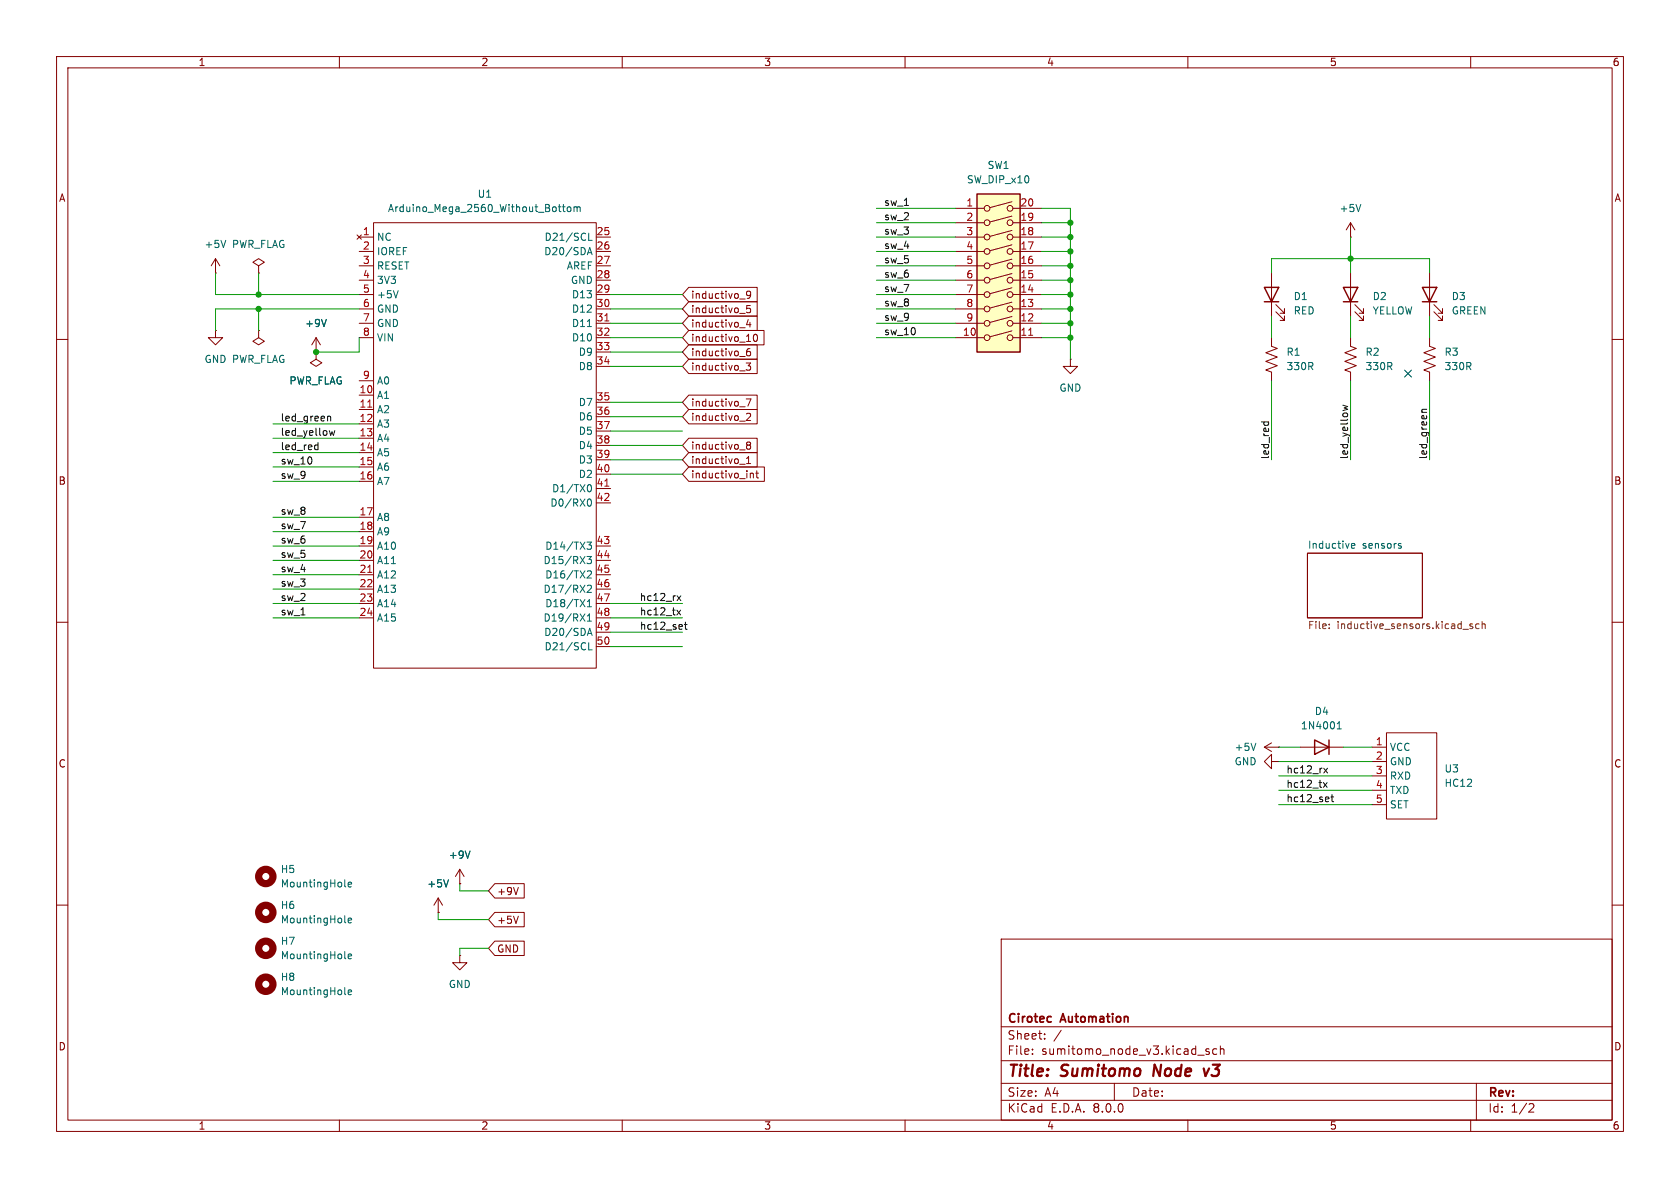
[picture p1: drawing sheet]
<svg xmlns="http://www.w3.org/2000/svg" width="297mm" height="210mm" viewBox="0 0 297 210" stroke-linecap="round" stroke-linejoin="round" font-family="sans-serif">
<g fill="none" stroke="#840000" stroke-width=".18">
<path d="M10 10h277v190h-277zM12 12h273v186h-273zM60 10v2M110 10v2M160 10v2M210 10v2M260 10v2M66 39.4h39.4v78.7h-39.4zM238.8 39.4v2.5M238.8 39.4l.7 1.2M238.8 39.4l-.8 1.2M10 60h2"/>
<path d="M38.1 58.4v1.3h1.3l-1.3 1.3-1.3-1.3h1.3M38.1 58.4h.1M38.1 48.3h.1M38.1 45.7l-.8 1.3M38.1 45.7v2.6M38.1 45.7l.8 1.3M45.7 47l1-.6-1-.7-1 .7 1 .6v1.3M45.7 48.3h.1M45.7 58.4v1.3l-1 .6 1 .7 1-.7-1-.6M45.7 58.4h.1M55.9 59.7l.7 1.3M55.9 59.7v2.5"/>
<path d="M55.9 59.7l-.8 1.3M63.1 41.5l.8 .8M63.5 41.9h2.5M63.5 44.5h2.5M63.5 47h2.5M63.5 49.5h2.5M63.5 52.1h2.5M63.5 54.6h2.5M63.5 57.2h2.5M63.5 59.7h2.5M63.9 41.5l-.8 .8M105.4 41.9h2.5"/>
<path d="M105.4 44.5h2.5M105.4 47h2.5M105.4 49.5h2.5M105.4 52.1h2.5M105.4 54.6h2.5M105.4 57.2h2.5M105.4 59.7h2.5M224.8 59.7v1.5l1 .4-2 .8 2 .7-2 .8 2 .7-2 .8 1 .4v1.5M224.8 48.3v7.6M225.6 55.1l1.5 1.5v-.7v.7h-.8M225.6 53.8l1.5 1.6v-.8v.8h-.8M238.8 59.7v1.5l1 .4-2.1 .8 2.1 .7-2.1 .8 2.1 .7-2.1 .8 1.1 .4v1.5"/>
<path d="M238.8 41.9h.1M238.8 48.3v7.6M239.5 55.1l1.5 1.5v-.7v.7h-.7M239.5 53.8l1.5 1.6v-.8v.8h-.7M252.7 59.7v1.5l1 .4-2 .8 2 .7-2 .8 2 .7-2 .8 1 .4v1.5M252.7 48.3v7.6M253.5 55.1l1.5 1.5v-.7v.7h-.7M253.5 53.8l1.5 1.6v-.8v.8h-.7M285 60h2M55.9 62.2h.1M55.9 62.2v1.3l-1 .6 1 .7 1-.7-1-.6M63.5 69.9h2.5"/>
<path d="M63.5 72.4h2.5M63.5 74.9h2.5M63.5 77.5h2.5M63.5 67.3h2.5M105.4 62.2h2.5M105.4 64.8h2.5M105.4 71.1h2.5M105.4 73.7h2.5M105.4 76.2h2.5M105.4 78.7h2.5M189.2 63.5v1.3h1.3l-1.3 1.2-1.2-1.2h1.2M189.2 63.5h.1"/>
<path d="M63.5 80h2.5M63.5 82.6h2.5M63.5 85.1h2.5M63.5 91.4h2.5M63.5 94h2.5M63.5 96.5h2.5M63.5 99.1h2.5M105.4 96.5h2.5M105.4 99.1h2.5M105.4 81.3h2.5M105.4 83.8h2.5M105.4 86.4h2.5"/>
<path d="M105.4 88.9h2.5M231.1 97.8h20.4v11.4h-20.4zM10 110h2M63.5 101.6h2.5M63.5 104.1h2.5M63.5 106.7h2.5M63.5 109.2h2.5M105.4 101.6h2.5M105.4 104.1h2.5M105.4 106.7h2.5M105.4 109.2h2.5M105.4 111.8h2.5"/>
<path d="M105.4 114.3h2.5M285 110h2M223.5 132.1h2.6M223.5 132.1l1.3 .7M224.8 134.6v-1.2l-1.3 1.2 1.3 1.3v-1.3h1.3M224.8 131.3l-1.3 .8M226.1 132.1h.1M226.1 134.6h.1M229.9 132.1h7.6M242.6 132.1h2.5M242.6 134.6h2.5M242.6 137.2h2.5"/>
<path d="M242.6 139.7h2.5M245.1 129.5h8.9v15.3h-8.9zM10 160h2M77.5 158.8l-.8 1.2M77.5 158.8v2.5M77.5 158.8l.7 1.2M81.3 156.2h.1M81.3 153.7l.7 1.2M81.3 153.7v2.5M81.3 153.7l-.8 1.2M242.6 142.2h2.5M285 160h2"/>
<path d="M77.5 161.3h.1M81.3 168.9v1.3h-1.3l1.3 1.3 1.2-1.3h-1.2M81.3 168.9h.1M177 166h108v32h-108zM60 198v2M110 198v2M160 198v2M177 194.5h108M177 191.5h108M177 187.5h108M177 181.5h108M182.5 186.3v.1"/>
<path d="M182.5 185.5v.1M184.7 183.6v.1M184.7 182.8v.1M187.6 182.1l-1.3 2M197 191.5v3M210 198v2M211.7 186.5h1.2M213.7 185.5l-.3-.1-.2 .2v.2l.5 .2v.3h-.5M215.1 185.5l-.4-.1-.3 .3v.4l.1 .2h.6M215.7 185.5l.3-.1 .3 .1 .1 .9M215.7 184.9v1.5M260 198v2"/>
<path d="M261 191.5v6.5M270.5 195.1l.5 .1 .2 .3-1 1.1h1"/>
</g>
<path d="M204.1 188.2l-.2 2M212.8 188.9l.3 1.3 .7-1.3" fill="none" stroke="#840000" stroke-width=".4"/>
<g fill="none" stroke="#006464" stroke-width=".18">
<path d="M98.7 36.6h.5M98.9 37.3l.3 .1M99.4 36.6h.5M99.6 36.1v1.1l.3 .2M100.3 36.7l.2-.1 .4 .1v.5l-.1 .1-.3 .1-.2-.1zM101.5 36.7l.3-.1 .2 .1M101.5 36.6v.8M102 36.7l.2-.1h.3l.1 .8M102 36.7v.7M240.6 36.1l-.4 1.3M39.9 42.5l-.4 1.3M57.7 56.5l-.4 1.2"/>
<path d="M70.4 51.4l-.4 1.2M103.8 45l.5-1.2 .4 1.2M103.8 57.7h.8M104 44.7h.6M104.1 41.2v1.3h.6M103.8 95.8h.8l-.5 .5 .4 .1v.6l-.2 .1-.5-.1M103.8 98.4h.8l-.5 .5 .4 .1v.5l-.2 .1-.5-.1M103.9 88.5l.2-.3a.68 .68 0 0 1 .5 .6 .68 .68 0 0 1-.5 .7l-.2-.3M104 85.7h.1a.68 .68 0 0 1 .5 .6 .68 .68 0 0 1-.5 .6h-.1M238.9 96.5l.6-.1v-.3h-.4l-.2 .1 .1 .7h.5M247.6 96.5l.2 .2-.2 .2M247.6 96.1h.1"/>
<path d="M103.8 101l.5-.1 .3 .4-.8 .9h.8M103.8 103.6l.5-.2 .3 .4-.8 .9h.8M103.8 107.3h.8M103.8 106.4l.4-.4v1.3M103.8 108.9l.4-.4v1.3M103.8 109.8h.8M103.8 112.3l.5-1.2 .4 1.2M104 112h.6M104.1 113.6v1.3h.6M222 131.4l-.4 1.3M236.4 128.8h.7M236.4 127.9l.4-.3v1.2"/>
<path d="M60.9 156.6l.2 .2M61.6 156.4l.6-.2-.1-.2-.4-.1-.1 .2v.6h.5M79.3 155.5l-.4 1.3M83.1 150.4l-.4 1.3M60.9 163l.2 .1M60.9 175.7l.2 .1M60.9 169.3l.2 .2M61.6 162.7l.6-.1-.1-.2-.4-.1-.1 .2v.6h.5M61.6 169.1l.6-.2-.1-.2-.4-.1-.1 .2v.6h.5M61.6 175.4l.6-.1-.1-.2-.4-.1-.1 .2v.6h.5"/>
</g>
<path d="M235 111v.1M235 110.3v.2M258.6 111.2h1M260.3 110.3h-.3l-.2 .2 .1 .1 .4 .2v.3h-.5M261.5 110.3h-.4l-.2 .2 .1 .6h.5M262 110.4l.2-.1h.3l.1 .8M262 109.9v1.2" fill="none" stroke="#725600" stroke-width=".18"/>
<g fill="none" stroke="#840000" stroke-width="1.3">
<circle cx="47" cy="154.9" r="1.27"/>
<circle cx="47" cy="161.3" r="1.27"/>
<circle cx="47" cy="167.6" r="1.27"/>
<circle cx="47" cy="174" r="1.27"/>
</g>
<path d="M223.5 50.8h2.6l-1.3 2.5zM223.5 53.3h2.6M237.5 50.8h2.5l-1.2 2.5zM237.5 53.3h2.5M251.5 50.8h2.5l-1.3 2.5zM251.5 53.3h2.5M232.4 130.8l2.5 1.3-2.5 1.3zM234.9 130.8v2.6" fill="none" stroke="#840000" stroke-width=".25"/>
<path d="M106.9 56.7h.7M65 72h.7M106.9 85.9h.7M65 101.2h.7" fill="none" stroke="#a90000" stroke-width=".18"/>
<path d="M172.7 34.3h7.6v27.9h-7.6z" fill="#ffffc2"/>
<g fill="none" stroke="#840000" stroke-width=".18">
<path d="M168.9 36.8h5.1M168.9 39.4h5.1M178.9 38.2l-3.9 1M178.9 35.7l-3.9 1M179.1 36.8h5M179.1 39.4h5M121.8 50.8h12.1v2.5h-12.1l-1.2-1.2zM121.8 58.4h13.3v2.6h-13.3l-1.2-1.3zM121.8 53.3h12.1v2.6h-12.1l-1.2-1.3zM121.8 55.9h12.1v2.5h-12.1l-1.2-1.2zM130.8 52.9h.9M130.8 55.4h.9"/>
<path d="M130.8 57.9h.9M132.3 56.5l-.3 .9h.8M132.6 57v.8M132.6 54h-.6v.6l.2-.1 .4 .1 .1 .1-.1 .5-.1 .1-.5-.1M132.7 52l-.2 .3-.4-.1-.1-.2 .1-.5h.4l.1 .1a.84 .84 0 0 1-.3 1.1h-.2M133.3 59.2l.2-.1a.68 .68 0 0 1 .4 .6 .68 .68 0 0 1-.4 .7l-.2-.2-.1-.3zM168.9 59.7h5.1M168.9 57.2h5.1M168.9 54.6h5.1M168.9 52.1h5.1M168.9 49.5h5.1M168.9 47h5.1"/>
<path d="M168.9 44.5h5.1M168.9 41.9h5.1M178.9 58.5l-3.9 1M178.9 56l-3.9 1M178.9 53.4l-3.9 1.1M178.9 50.9l-3.9 1M178.9 48.4l-3.9 1M178.9 45.8l-3.9 1.1M178.9 43.3l-3.9 1M178.9 40.7l-3.9 1.1M179.1 59.7h5M179.1 57.2h5"/>
<path d="M179.1 54.6h5M179.1 52.1h5M179.1 49.5h5M179.1 47h5M179.1 44.5h5M179.1 41.9h5M55.9 62.2h.1M121.8 72.4h12.1v2.5h-12.1l-1.2-1.2zM121.8 61h12.1v2.5h-12.1l-1.2-1.3zM121.8 63.5h12.1v2.5h-12.1l-1.2-1.2zM121.8 77.5h12.1v2.5h-12.1l-1.2-1.3zM121.8 69.8h12.1v2.6h-12.1l-1.2-1.3z"/>
<path d="M130.8 74.5h.9M130.8 63h.9M130.8 65.6h.9M130.8 79.5h.9M130.8 71.9h.9M131.9 64.2h.8l-.4 .5 .3 .1v.5l-.1 .1-.6-.1M131.9 70.5h.9l-.6 1.3M132 73.2l.5-.1 .2 .3-.8 .9h.8M132 60.4h.7M132.2 78.7l-.2-.3 .2-.3h.3l.2 .3-.2 .3M132.2 78.7l-.2 .2v.4l.2 .1h.3l.2-.2v-.3l-.2-.2M132.2 78.7h.3"/>
<path d="M132.6 61.6l-.4 .1a.86 .86 0 0 0 0 1.2l.4-.1 .1-.4-.2-.3-.4 .1-.1 .2M121.8 80h12.1v2.6h-12.1l-1.2-1.3zM121.8 82.5h13.3v2.6h-13.3l-1.2-1.3zM130.8 82.1h.9M132 82h.7M132 81l.3-.3v1.3M132.6 83.6v.9M132.6 83.8l.2-.2 .3 .1 .1 .8M133.6 83.6h.5M133.8 83.2v1.1l.3 .2M81.3 156.2h.1M87.5 156.2h5.2v2.6h-5.2l-1.1-1.3z"/>
<path d="M91.6 156.9l-.4 1.3M77.5 161.3h.1M87.5 161.3h5.2v2.5h-5.2l-1.1-1.2zM87.5 166.4h5.2v2.5h-5.2l-1.1-1.3zM91.6 162l-.4 1.2"/>
<circle cx="174.5" cy="36.8" r=".51"/>
<circle cx="174.5" cy="39.4" r=".51"/>
<circle cx="178.6" cy="39.4" r=".51"/>
<circle cx="178.6" cy="36.8" r=".51"/>
<circle cx="174.5" cy="54.6" r=".51"/>
<circle cx="174.5" cy="41.9" r=".51"/>
<circle cx="174.5" cy="52.1" r=".51"/>
<circle cx="174.5" cy="59.7" r=".51"/>
<circle cx="174.5" cy="49.5" r=".51"/>
<circle cx="174.5" cy="44.5" r=".51"/>
<circle cx="174.5" cy="57.2" r=".51"/>
<circle cx="174.5" cy="47" r=".51"/>
<circle cx="178.6" cy="41.9" r=".51"/>
<circle cx="178.6" cy="59.7" r=".51"/>
<circle cx="178.6" cy="47" r=".51"/>
<circle cx="178.6" cy="44.5" r=".51"/>
<circle cx="178.6" cy="52.1" r=".51"/>
<circle cx="178.6" cy="49.5" r=".51"/>
<circle cx="178.6" cy="57.2" r=".51"/>
<circle cx="178.6" cy="54.6" r=".51"/>
</g>
<path d="M172.7 34.3h7.6v27.9h-7.6z" fill="none" stroke="#840000" stroke-width=".25"/>
<path d="M181.9 59.3h.7" fill="none" stroke="#a90000" stroke-width=".18"/>
<g fill="none" stroke="#0f0f0f" stroke-width=".18">
<path d="M55.9 78.7h.3M56.2 78.2v1.3M56.2 79.4l-.3 .1M57.9 73.6v.8M57.9 73.7l.2-.1h.3l.1 .8M58.2 76.1l.3 .9 .2-.6 .2 .6 .3-.9M223 74.6h1.3M223.5 74.6l-.1 .4M224.2 74.6l.1 .4M237.4 71.6l.8 .3-.6 .2 .6 .3-.8 .2M251.4 72.9h.8M252.2 72.4h-.8v.3l.1 .2"/>
<path d="M119.7 107.9l.6 .8M119.7 105.3l.7 .9M120.3 107.9l-.6 .8M120.4 105.3l-.7 .9M121 110.4h.5M121.2 110v1.1l.3 .1M234 138.3l.6 .9M234 135.8l.7 .8M234.6 138.3l-.6 .9M234.7 135.8l-.7 .8M235.3 140.9h.5M235.5 140.5v1l.3 .2"/>
</g>
<g fill="none" stroke="#009600" stroke-width=".18">
<path d="M154.9 36.8h14M154.9 39.4h14M184.1 36.8h5.1v26.7M184.1 39.4h5.1M38.1 48.3v3.8h25.4M45.7 48.3v3.8M45.7 54.6v3.8M63.5 54.6h-25.4v3.8M63.5 59.7v2.5h-7.6M107.9 54.6h12.7M107.9 52.1h12.7M107.9 59.7h12.7"/>
<path d="M107.9 57.2h12.7M154.9 49.5h14M154.9 47h14M154.9 54.6h14M154.9 52.1h14M154.9 44.5h14M154.9 41.9h14M154.9 59.7h14M154.9 57.2h14M184.1 49.5h5.1M184.1 47h5.1M184.1 54.6h5.1"/>
<path d="M184.1 52.1h5.1M184.1 44.5h5.1M184.1 41.9h5.1M184.1 59.7h5.1M184.1 57.2h5.1M224.8 48.3v-2.6h27.9v2.6M224.8 55.9v3.8M238.8 41.9v6.4M238.8 55.9v3.8M252.7 55.9v3.8M48.3 77.5h15.2M48.3 74.9h15.2"/>
<path d="M107.9 73.7h12.7M107.9 76.2h12.7M107.9 71.1h12.7M107.9 78.7h12.7M107.9 62.2h12.7M107.9 64.8h12.7M224.8 67.3v14M238.8 67.3v14M252.7 67.3v14M48.3 91.4h15.2M48.3 94h15.2M48.3 99.1h15.2"/>
<path d="M48.3 80h15.2M48.3 82.6h15.2M48.3 85.1h15.2M48.3 96.5h15.2M107.9 83.8h12.7M107.9 81.3h12.7M48.3 106.7h15.2M48.3 109.2h15.2M48.3 101.6h15.2M48.3 104.1h15.2M107.9 106.7h12.7M107.9 109.2h12.7"/>
<path d="M107.9 111.8h12.7M107.9 114.3h12.7M226.1 132.1h3.8M226.1 137.2h16.5M226.1 139.7h16.5M226.1 134.6h16.5M237.5 132.1h5.1M81.3 156.2v1.3h5.1M226.1 142.2h16.5M77.5 161.3v1.3h8.9M86.4 167.6h-5.1v1.3"/>
</g>
<path d="M248.3 65.4l1.2 1.2M249.5 65.4l-1.2 1.2" fill="none" stroke="#000084" stroke-width=".18"/>
<path d="M57.7 56.5l-.4 1.2M79.3 155.5l-.4 1.3M83.1 150.4l-.4 1.3" fill="none" stroke="#006464" stroke-width=".18"/>
<g fill="#009600" stroke="#009600" stroke-width=".18">
<circle cx="189.2" cy="59.7" r=".46"/>
<circle cx="189.2" cy="57.2" r=".46"/>
<circle cx="189.2" cy="39.4" r=".46"/>
<circle cx="189.2" cy="41.9" r=".46"/>
<circle cx="189.2" cy="49.5" r=".46"/>
<circle cx="189.2" cy="47" r=".46"/>
<circle cx="189.2" cy="44.5" r=".46"/>
<circle cx="189.2" cy="54.6" r=".46"/>
<circle cx="189.2" cy="52.1" r=".46"/>
<circle cx="238.8" cy="45.7" r=".46"/>
<circle cx="45.7" cy="52.1" r=".46"/>
<circle cx="45.7" cy="54.6" r=".46"/>
<circle cx="55.9" cy="62.2" r=".46"/>
</g>
<g font-size="2.8" fill="#840000">
<text x="178" y="190.9">Title:</text>
<text x="187.7" y="190.9">Sumitomo</text>
<text x="204.7" y="190.9">Node</text>
<text x="214.5" y="190.9">v3</text>
</g>
<g font-size="2.1" fill="#840000">
<text x="178" y="184">Sheet:</text>
<text x="178" y="181.2">Cirotec</text>
<text x="187.7" y="181.2">Automation</text>
<text x="178" y="186.7">File:</text>
<text x="184.1" y="186.7">sumitomo_node_v3.kicad_sch</text>
<text x="178" y="196.9">KiCad</text>
<text x="178" y="194.1">Size:</text>
<text x="184.7" y="194.1">A4</text>
<text x="185.7" y="196.9">E.D.A.</text>
<text x="193.3" y="196.9">8.0.0</text>
<text x="200" y="194.1">Date:</text>
<text x="263" y="194.3">Rev:</text>
<text x="263" y="196.9">Id:</text>
<text x="267.1" y="196.9">1/2</text>
</g>
<g font-size="1.8" fill="#840000">
<text x="35" y="11.9">1</text>
<text x="85" y="11.9">2</text>
<text x="135" y="11.9">3</text>
<text x="185" y="11.9">4</text>
<text x="235" y="11.9">5</text>
<text x="285" y="11.9">6</text>
<text x="10.3" y="35.9">A</text>
<text x="285.3" y="35.9">A</text>
<text x="122.1" y="53">inductivo_9</text>
<text x="122.1" y="55.6">inductivo_5</text>
<text x="122.1" y="58.1">inductivo_4</text>
<text x="122.1" y="63.2">inductivo_6</text>
<text x="122.1" y="60.6">inductivo_10</text>
<text x="122.1" y="65.7">inductivo_3</text>
<text x="122.1" y="74.6">inductivo_2</text>
<text x="122.1" y="72.1">inductivo_7</text>
<text x="122.1" y="82.2">inductivo_1</text>
<text x="122.1" y="79.7">inductivo_8</text>
<text x="10.3" y="85.9">B</text>
<text x="122.1" y="84.8">inductivo_int</text>
<text x="285.3" y="85.9">B</text>
<text x="10.3" y="135.9">C</text>
<text x="285.3" y="135.9">C</text>
<text x="87.8" y="158.4">+9V</text>
<text x="87.8" y="163.5">+5V</text>
<text x="87.8" y="168.6">GND</text>
<text x="10.3" y="185.9">D</text>
<text x="285.3" y="185.9">D</text>
<text x="35" y="199.9">1</text>
<text x="85" y="199.9">2</text>
<text x="135" y="199.9">3</text>
<text x="185" y="199.9">4</text>
<text x="235" y="199.9">5</text>
<text x="285" y="199.9">6</text>
</g>
<g font-size="1.8" fill="#006464">
<text x="84.4" y="35.2">U1</text>
<text x="170.8" y="32.6">SW_DIP_x10</text>
<text x="174.5" y="30.1">SW1</text>
<text x="68.5" y="37.7">Arduino_Mega_2560_Without_Bottom</text>
<text x="236.7" y="37.7">+5V</text>
<text x="36.1" y="44">+5V</text>
<text x="40.9" y="44">PWR_FLAG</text>
<text x="66.5" y="42.8">NC</text>
<text x="66.5" y="45.3">IOREF</text>
<text x="66.5" y="47.9">RESET</text>
<text x="96.1" y="45.3">D20/SDA</text>
<text x="96.2" y="42.8">D21/SCL</text>
<text x="100.1" y="47.9">AREF</text>
<text x="66.5" y="50.4">3V3</text>
<text x="66.5" y="52.9">+5V</text>
<text x="100.8" y="50.4">GND</text>
<text x="101" y="52.9">D13</text>
<text x="228.6" y="53.3">D1</text>
<text x="242.6" y="53.3">D2</text>
<text x="256.6" y="53.3">D3</text>
<text x="53.8" y="58">+9V</text>
<text x="66.5" y="55.5">GND</text>
<text x="66.5" y="58">GND</text>
<text x="101" y="55.5">D12</text>
<text x="101" y="58">D11</text>
<text x="228.6" y="55.8">RED</text>
<text x="242.6" y="55.8">YELLOW</text>
<text x="256.6" y="55.8">GREEN</text>
<text x="36.1" y="64.4">GND PWR_FLAG</text>
<text x="66.5" y="60.6">VIN</text>
<text x="101" y="60.6">D10</text>
<text x="102.2" y="63.1">D9</text>
<text x="102.2" y="65.6">D8</text>
<text x="227.3" y="63.1">R1</text>
<text x="227.3" y="65.6">330R</text>
<text x="241.3" y="63.1">R2</text>
<text x="241.3" y="65.6">330R</text>
<text x="255.3" y="63.1">R3</text>
<text x="255.3" y="65.6">330R</text>
<text x="51.1" y="68.2">PWR_FLAG</text>
<text x="66.5" y="70.7">A1</text>
<text x="66.5" y="68.2">A0</text>
<text x="102.2" y="72">D7</text>
<text x="187.2" y="69.4">GND</text>
<text x="66.5" y="73.3">A2</text>
<text x="66.5" y="75.8">A3</text>
<text x="102.2" y="74.5">D6</text>
<text x="102.2" y="77.1">D5</text>
<text x="66.5" y="78.3">A4</text>
<text x="66.5" y="80.9">A5</text>
<text x="66.5" y="83.4">A6</text>
<text x="102.2" y="79.6">D4</text>
<text x="102.2" y="82.1">D3</text>
<text x="66.5" y="86">A7</text>
<text x="97.2" y="89.8">D0/RX0</text>
<text x="97.5" y="87.2">D1/TX0</text>
<text x="102.2" y="84.7">D2</text>
<text x="66.5" y="92.3">A8</text>
<text x="66.5" y="94.8">A9</text>
<text x="66.5" y="97.4">A10</text>
<text x="66.5" y="99.9">A11</text>
<text x="96" y="99.9">D15/RX3</text>
<text x="96.3" y="97.4">D14/TX3</text>
<text x="231.1" y="97.1">Inductive</text>
<text x="240.8" y="97.1">sensors</text>
<text x="66.5" y="102.5">A12</text>
<text x="66.5" y="105">A13</text>
<text x="66.5" y="107.5">A14</text>
<text x="96" y="105">D17/RX2</text>
<text x="96.3" y="102.5">D16/TX2</text>
<text x="96.3" y="107.5">D18/TX1</text>
<text x="66.5" y="110.1">A15</text>
<text x="96" y="110.1">D19/RX1</text>
<text x="96.1" y="112.6">D20/SDA</text>
<text x="96.2" y="115.2">D21/SCL</text>
<text x="229.9" y="129.1">1N4001</text>
<text x="232.3" y="126.6">D4</text>
<text x="218.2" y="132.9">+5V</text>
<text x="218.2" y="135.5">GND</text>
<text x="245.6" y="132.9">VCC</text>
<text x="245.6" y="135.5">GND</text>
<text x="255.3" y="136.8">U3</text>
<text x="245.6" y="138">RXD</text>
<text x="245.6" y="140.6">TXD</text>
<text x="245.6" y="143.1">SET</text>
<text x="255.3" y="139.3">HC12</text>
<text x="49.5" y="154.5">H5</text>
<text x="79.2" y="152">+9V</text>
<text x="49.5" y="160.9">H6</text>
<text x="49.5" y="157.1">MountingHole</text>
<text x="75.4" y="157.1">+5V</text>
<text x="49.5" y="163.4">MountingHole</text>
<text x="49.5" y="167.2">H7</text>
<text x="49.5" y="173.6">H8</text>
<text x="49.5" y="169.8">MountingHole</text>
<text x="49.5" y="176.1">MountingHole</text>
<text x="79.2" y="174.9">GND</text>
</g>
<g font-size="1.8" fill="#a90000">
<text x="64.1" y="41.7">1</text>
<text x="105.4" y="41.7">25</text>
<text x="170.7" y="36.6">1</text>
<text x="170.7" y="39.1">2</text>
<text x="170.7" y="41.7">3</text>
<text x="180.3" y="41.7">18</text>
<text x="180.3" y="39.1">19</text>
<text x="180.3" y="36.6">20</text>
<text x="64.1" y="44.2">2</text>
<text x="64.1" y="46.7">3</text>
<text x="105.4" y="44.2">26</text>
<text x="105.4" y="46.7">27</text>
<text x="170.7" y="44.2">4</text>
<text x="170.7" y="46.7">5</text>
<text x="180.3" y="46.7">16</text>
<text x="180.3" y="44.2">17</text>
<text x="64.1" y="49.3">4</text>
<text x="64.1" y="51.8">5</text>
<text x="105.4" y="49.3">28</text>
<text x="105.4" y="51.8">29</text>
<text x="170.7" y="49.3">6</text>
<text x="170.7" y="51.8">7</text>
<text x="180.3" y="51.8">14</text>
<text x="180.3" y="49.3">15</text>
<text x="64.1" y="54.4">6</text>
<text x="64.1" y="56.9">7</text>
<text x="64.1" y="59.4">8</text>
<text x="105.4" y="54.4">30</text>
<text x="105.4" y="56.9">31</text>
<text x="105.4" y="59.4">32</text>
<text x="170.1" y="59.4">10</text>
<text x="170.7" y="54.4">8</text>
<text x="170.7" y="56.9">9</text>
<text x="180.3" y="59.4">11</text>
<text x="180.3" y="56.9">12</text>
<text x="180.3" y="54.4">13</text>
<text x="105.4" y="62">33</text>
<text x="105.4" y="64.5">34</text>
<text x="63.5" y="69.6">10</text>
<text x="64.1" y="67.1">9</text>
<text x="105.4" y="70.9">35</text>
<text x="63.5" y="72.1">11</text>
<text x="63.5" y="74.7">12</text>
<text x="63.5" y="77.2">13</text>
<text x="105.4" y="73.4">36</text>
<text x="105.4" y="75.9">37</text>
<text x="63.5" y="79.8">14</text>
<text x="63.5" y="82.3">15</text>
<text x="105.4" y="78.5">38</text>
<text x="105.4" y="81">39</text>
<text x="105.4" y="83.6">40</text>
<text x="63.5" y="84.8">16</text>
<text x="105.4" y="86.1">41</text>
<text x="105.4" y="88.6">42</text>
<text x="63.5" y="91.2">17</text>
<text x="63.5" y="93.7">18</text>
<text x="63.5" y="96.3">19</text>
<text x="63.5" y="98.8">20</text>
<text x="63.5" y="101.3">21</text>
<text x="105.4" y="96.3">43</text>
<text x="105.4" y="98.8">44</text>
<text x="105.4" y="101.3">45</text>
<text x="63.5" y="103.9">22</text>
<text x="63.5" y="106.4">23</text>
<text x="105.4" y="103.9">46</text>
<text x="105.4" y="106.4">47</text>
<text x="63.5" y="109">24</text>
<text x="105.4" y="109">48</text>
<text x="105.4" y="111.5">49</text>
<text x="105.4" y="114">50</text>
<text x="243.1" y="131.8">1</text>
<text x="243.1" y="134.4">2</text>
<text x="243.1" y="136.9">3</text>
<text x="243.1" y="139.4">4</text>
<text x="243.1" y="142">5</text>
</g>
<g font-size="1.8" fill="#0f0f0f">
<text x="156.2" y="39">sw_2</text>
<text x="156.2" y="36.5">sw_1</text>
<text x="156.2" y="41.6">sw_3</text>
<text x="156.2" y="46.6">sw_5</text>
<text x="156.2" y="44.1">sw_4</text>
<text x="156.2" y="49.2">sw_6</text>
<text x="156.2" y="51.7">sw_7</text>
<text x="156.2" y="54.3">sw_8</text>
<text x="156.2" y="56.8">sw_9</text>
<text x="156.2" y="59.3">sw_10</text>
<text x="49.5" y="74.6">led_green</text>
<text x="49.5" y="77.1">led_yellow</text>
<text x="49.5" y="79.7">led_red</text>
<text x="49.5" y="82.2">sw_10</text>
<text x="224.4" y="81.3" transform="rotate(-90 224.4 81.3)">led_red</text>
<text x="238.4" y="81.3" transform="rotate(-90 238.4 81.3)">led_yellow</text>
<text x="252.4" y="81.3" transform="rotate(-90 252.4 81.3)">led_green</text>
<text x="49.5" y="84.7">sw_9</text>
<text x="49.5" y="93.6">sw_7</text>
<text x="49.5" y="91.1">sw_8</text>
<text x="49.5" y="96.2">sw_6</text>
<text x="49.5" y="98.7">sw_5</text>
<text x="49.5" y="101.3">sw_4</text>
<text x="49.5" y="103.8">sw_3</text>
<text x="49.5" y="106.3">sw_2</text>
<text x="113" y="106.3">hc12_rx</text>
<text x="49.5" y="108.9">sw_1</text>
<text x="113" y="111.4">hc12_set</text>
<text x="113" y="108.9">hc12_tx</text>
<text x="227.3" y="136.8">hc12_rx</text>
<text x="227.3" y="139.4">hc12_tx</text>
<text x="227.3" y="141.9">hc12_set</text>
</g>
<g font-size="1.8" fill="#725600">
<text x="231.1" y="111.5">File:</text>
<text x="236.4" y="111.5">inductive_sensors.kicad_sch</text>
</g>
</svg>
